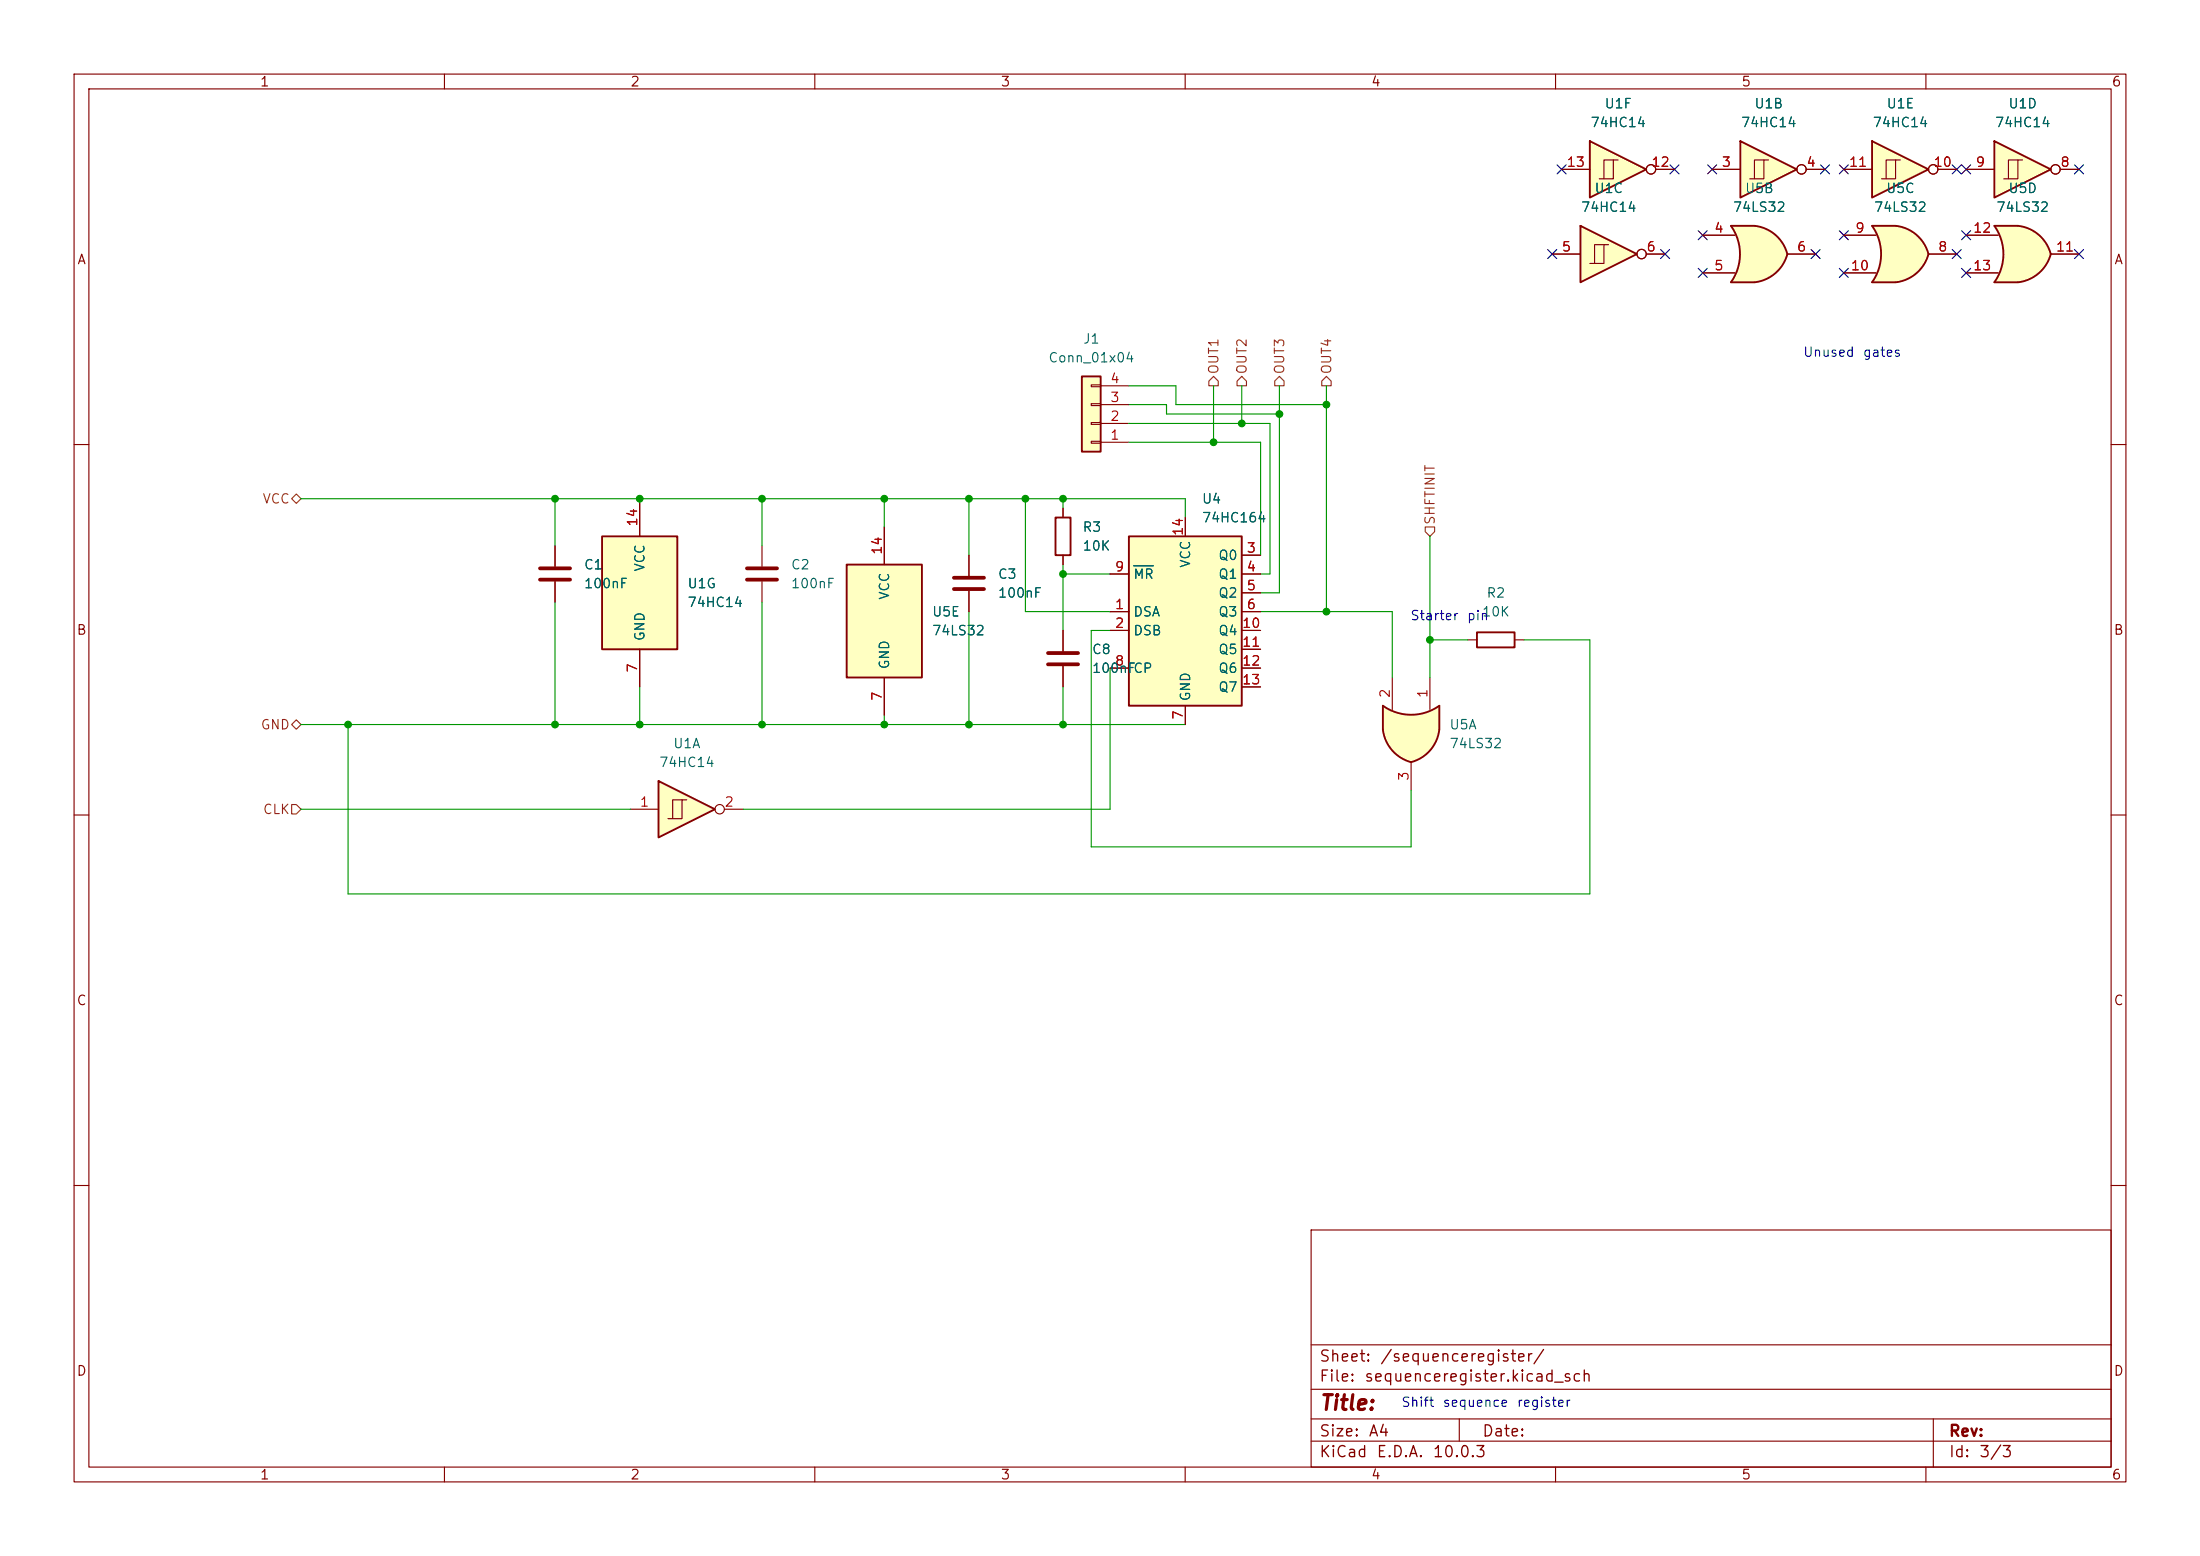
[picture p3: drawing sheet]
<svg xmlns="http://www.w3.org/2000/svg" width="297mm" height="210mm" viewBox="0 0 297 210" stroke-linecap="round" stroke-linejoin="round" font-family="sans-serif">
<g fill="none" stroke="#840000" stroke-width=".15">
<path d="M10 10h277v190h-277zM12 12h273v186h-273zM60 10v2M110 10v2M160 10v2M210 10v2M260 10v2M10 60h2M285 60h2M10 110h2M285 110h2M10 160h2"/>
<path d="M177 166h108v32h-108zM285 160h2M60 198v2M110 198v2M160 198v2M177 194.5h108M177 191.5h108M177 187.5h108M177 181.5h108M197 191.5v3M210 198v2M260 198v2"/>
<path d="M261 191.5v6.5"/>
</g>
<path d="M186.7 95.3v3.1M194.3 95.3v3.1" fill="none" stroke="#ffffc2" stroke-width=".14"/>
<g fill="#ffffc2" stroke="#ffffc2" stroke-width=".14">
<path d="M186.7 98.5l5.2-.7-1.4 5.1a5.2 5.2 0 0 1-3.8-4.4z"/>
<path d="M189.2 97.9l5.1 .6a5.1 5.1 0 0 1-3.8 4.4z"/>
</g>
<path d="M186.7 95.3a6.7 6.7 0 0 0 7.6 0v3.1h-7.6z" fill="#ffffc2"/>
<path d="M186.7 98.4v-3.1a6.6 6.6 0 0 0 7.6 0v3.1M194.3 98.5a5.2 5.2 0 0 1-3.8 4.4 5.2 5.2 0 0 1-3.8-4.4M199.4 85.3h5.1v2.1h-5.1z" fill="none" stroke="#840000" stroke-width=".25"/>
<path d="M102.9 73.7v2.8M102.9 78.5v2.8M188 91.4v4.4M193 91.4v4.4M198.1 86.4h1.3M204.5 86.4h1.2M190.5 102.9v3.8" fill="none" stroke="#840000" stroke-width=".15"/>
<path d="M100.8 78.2h4.1M100.8 76.7h4.1" fill="none" stroke="#840000" stroke-width=".51"/>
<path d="M152.4 72.4h15.2v22.9h-15.2z" fill="#ffffc2"/>
<path d="M152.4 72.4h15.2v22.9h-15.2z" fill="none" stroke="#840000" stroke-width=".25"/>
<g fill="none" stroke="#840000" stroke-width=".15">
<path d="M149.9 77.5h2.5M160 69.9v2.5M167.6 74.9h2.6M167.6 77.5h2.6M149.9 82.6h2.5M149.9 85.1h2.5M149.9 90.2h2.5M160 95.3v2.5M167.6 82.6h2.6M167.6 85.1h2.6M167.6 80h2.6M167.6 90.2h2.6"/>
<path d="M167.6 87.6h2.6M167.6 92.7h2.6"/>
</g>
<path d="M153 76.4h2.7" fill="none" stroke="#006464" stroke-width=".15"/>
<path d="M81.3 72.4h10.1v15.2h-10.1z" fill="#ffffc2"/>
<path d="M81.3 72.4h10.1v15.2h-10.1z" fill="none" stroke="#840000" stroke-width=".25"/>
<path d="M86.4 67.3v5.1M86.4 87.6v5.1" fill="none" stroke="#840000" stroke-width=".15"/>
<path d="M146 50.8h2.6v10.2h-2.6z" fill="#ffffc2"/>
<path d="M146 50.8h2.6v10.2h-2.6z" fill="none" stroke="#840000" stroke-width=".25"/>
<path d="M147.3 59.6h1.3v.2h-1.3zM147.3 57h1.3v.3h-1.3zM147.3 54.5h1.3v.2h-1.3zM147.3 51.9h1.3v.3h-1.3zM148.6 59.7h3.8M148.6 57.2h3.8M148.6 54.6h3.8M148.6 52.1h3.8M74.9 73.7v2.8M74.9 78.5v2.8" fill="none" stroke="#840000" stroke-width=".15"/>
<path d="M72.9 76.7h4.1M72.9 78.2h4.1" fill="none" stroke="#840000" stroke-width=".51"/>
<path d="M114.3 76.2h10.2v15.2h-10.2z" fill="#ffffc2"/>
<path d="M114.3 76.2h10.2v15.2h-10.2zM142.5 69.9h2v5h-2z" fill="none" stroke="#840000" stroke-width=".25"/>
<path d="M119.4 71.1v5.1M130.8 74.9v2.8M130.8 79.8v2.8M143.5 68.6v1.3M143.5 74.9v1.3M119.4 91.4v5.1M143.5 85.1v2.8M143.5 89.9v2.8" fill="none" stroke="#840000" stroke-width=".15"/>
<path d="M128.8 79.5h4M128.8 78h4M141.5 89.7h4M141.5 88.1h4" fill="none" stroke="#840000" stroke-width=".51"/>
<path d="M233.7 30.5h3.2M233.7 38.1h3.2" fill="none" stroke="#ffffc2" stroke-width=".14"/>
<g fill="#ffffc2" stroke="#ffffc2" stroke-width=".14">
<path d="M236.3 32.9l5 1.4a5.2 5.2 0 0 1-4.4 3.8z"/>
<path d="M236.9 30.5a5.1 5.1 0 0 1 4.4 3.8l-5 1.3z"/>
</g>
<path d="M233.7 30.5h3.2v7.6h-3.2a6.7 6.7 0 0 0 0-7.6z" fill="#ffffc2"/>
<path d="M236.9 30.5h-3.2a6.6 6.6 0 0 1 0 7.6h3.2M236.9 30.5a5.1 5.1 0 0 1 4.4 3.8M241.3 34.3a5.2 5.2 0 0 1-4.4 3.8" fill="none" stroke="#840000" stroke-width=".25"/>
<path d="M229.9 31.8h4.3M229.9 36.8h4.3M241.3 34.3h3.8" fill="none" stroke="#840000" stroke-width=".15"/>
<path d="M88.9 105.4l7.6 3.8-7.6 3.8z" fill="#ffffc2"/>
<path d="M88.9 105.4l7.6 3.8-7.6 3.8z" fill="none" stroke="#840000" stroke-width=".25"/>
<g fill="none" stroke="#840000" stroke-width=".15">
<path d="M85.1 109.2h3.8M92.1 108h-1.3v2.5M92.7 108h-.6v2.5h-1.9M97.8 109.2h2.5"/>
<circle cx="97.2" cy="109.2" r=".63"/>
</g>
<path d="M234.9 19.1l7.7 3.8-7.7 3.8z" fill="#ffffc2"/>
<path d="M234.9 19.1l7.7 3.8-7.7 3.8z" fill="none" stroke="#840000" stroke-width=".25"/>
<g fill="none" stroke="#840000" stroke-width=".15">
<path d="M231.1 22.9h3.8M238.1 21.6h-1.2v2.5M238.8 21.6h-.7v2.5h-1.9M243.8 22.9h2.6"/>
<circle cx="243.2" cy="22.9" r=".63"/>
</g>
<path d="M252.7 19.1l7.6 3.8-7.6 3.8z" fill="#ffffc2"/>
<path d="M252.7 19.1l7.6 3.8-7.6 3.8z" fill="none" stroke="#840000" stroke-width=".25"/>
<g fill="none" stroke="#840000" stroke-width=".15">
<path d="M248.9 22.9h3.8M255.9 21.6h-1.3v2.5M256.5 21.6h-.6v2.5h-1.9M261.6 22.9h2.6"/>
<circle cx="261" cy="22.9" r=".63"/>
</g>
<path d="M252.7 30.5h3.2M252.7 38.1h3.2" fill="none" stroke="#ffffc2" stroke-width=".14"/>
<g fill="#ffffc2" stroke="#ffffc2" stroke-width=".14">
<path d="M255.3 32.9l5 1.4a5.2 5.2 0 0 1-4.4 3.8z"/>
<path d="M255.9 30.5a5.1 5.1 0 0 1 4.4 3.8l-4.9 1.3z"/>
</g>
<path d="M252.7 30.5h3.2v7.6h-3.2a6.7 6.7 0 0 0 0-7.6z" fill="#ffffc2"/>
<path d="M255.9 30.5h-3.2a6.6 6.6 0 0 1 0 7.6h3.2M255.9 30.5a5.2 5.2 0 0 1 4.4 3.8 5.2 5.2 0 0 1-4.4 3.8" fill="none" stroke="#840000" stroke-width=".25"/>
<path d="M248.9 31.8h4.3M248.9 36.8h4.3M260.3 34.3h3.9" fill="none" stroke="#840000" stroke-width=".15"/>
<path d="M269.2 19.1l7.7 3.8-7.7 3.8z" fill="#ffffc2"/>
<path d="M269.2 19.1l7.7 3.8-7.7 3.8z" fill="none" stroke="#840000" stroke-width=".25"/>
<g fill="none" stroke="#840000" stroke-width=".15">
<path d="M265.4 22.9h3.8M272.4 21.6h-1.3v2.5M273 21.6h-.6v2.5h-1.9M278.1 22.9h2.6"/>
<circle cx="277.5" cy="22.9" r=".63"/>
</g>
<path d="M269.2 30.5h3.2M269.2 38.1h3.2" fill="none" stroke="#ffffc2" stroke-width=".14"/>
<g fill="#ffffc2" stroke="#ffffc2" stroke-width=".14">
<path d="M271.8 32.9l5.1 1.4a5.2 5.2 0 0 1-4.5 3.8z"/>
<path d="M272.4 30.5a5.1 5.1 0 0 1 4.5 3.8l-5 1.3z"/>
</g>
<path d="M269.2 30.5h3.2v7.6h-3.2a6.7 6.7 0 0 0 0-7.6z" fill="#ffffc2"/>
<path d="M272.4 30.5h-3.2a6.6 6.6 0 0 1 0 7.6h3.2M272.4 30.5a5.2 5.2 0 0 1 4.5 3.8 5.2 5.2 0 0 1-4.5 3.8" fill="none" stroke="#840000" stroke-width=".25"/>
<path d="M265.4 31.8h4.3M265.4 36.8h4.3M276.9 34.3h3.8" fill="none" stroke="#840000" stroke-width=".15"/>
<path d="M214.6 19.1l7.6 3.8-7.6 3.8z" fill="#ffffc2"/>
<path d="M214.6 19.1l7.6 3.8-7.6 3.8z" fill="none" stroke="#840000" stroke-width=".25"/>
<g fill="none" stroke="#840000" stroke-width=".15">
<path d="M210.8 22.9h3.8M217.8 21.6h-1.3v2.5M218.4 21.6h-.6v2.5h-1.9M223.5 22.9h2.6"/>
<circle cx="222.9" cy="22.9" r=".63"/>
</g>
<path d="M213.4 30.5l7.6 3.8-7.6 3.8z" fill="#ffffc2"/>
<path d="M213.4 30.5l7.6 3.8-7.6 3.8z" fill="none" stroke="#840000" stroke-width=".25"/>
<g fill="none" stroke="#840000" stroke-width=".15">
<path d="M209.5 34.3h3.9M210.8 22.9h3.8M216.5 33h-1.2v2.6M217.2 33h-.7v2.6h-1.9M222.2 34.3h2.6M223.5 22.9h2.6M229.9 31.8h4.3M229.9 36.8h4.3M231.1 22.9h3.8M241.3 34.3h3.8M243.8 22.9h2.6M248.9 22.9h3.8"/>
<path d="M248.9 31.8h4.3M248.9 36.8h4.3M260.3 34.3h3.9M261.6 22.9h2.6M265.4 22.9h3.8M265.4 31.8h4.3M265.4 36.8h4.3M276.9 34.3h3.8M278.1 22.9h2.6M74.9 73.7v2.8M74.9 78.5v2.8M86.4 67.3v5.1"/>
<path d="M119.4 71.1v5.1M130.8 74.9v2.8M130.8 79.8v2.8M143.5 68.6v1.3M143.5 74.9v1.3M149.9 77.5h2.5M160 69.9v2.5M167.6 74.9h2.6M167.6 77.5h2.6M86.4 87.6v5.1M119.4 91.4v5.1M143.5 85.1v2.8"/>
<path d="M143.5 89.9v2.8M149.9 82.6h2.5M149.9 85.1h2.5M149.9 90.2h2.5M160 95.3v2.5M167.6 82.6h2.6M167.6 85.1h2.6M167.6 80h2.6M167.6 90.2h2.6M167.6 87.6h2.6M167.6 92.7h2.6"/>
<circle cx="221.6" cy="34.3" r=".63"/>
<circle cx="222.9" cy="22.9" r=".63"/>
<circle cx="243.2" cy="22.9" r=".63"/>
<circle cx="261" cy="22.9" r=".63"/>
<circle cx="277.5" cy="22.9" r=".63"/>
</g>
<path d="M163.2 51.4l.6-.6 .7 .6v.7h-1.3zM167.6 50.8l.7 .6v.7h-1.3v-.7zM172.1 51.4l.6-.6 .7 .6v.7h-1.3zM179.1 50.8l.6 .6v.7h-1.3v-.7zM39.4 67.3l.6-.6 .6 .6-.6 .6zM192.4 71.1h1.3v.7l-.7 .6-.6-.6zM39.4 97.8l.6-.6 .6 .6-.6 .6zM39.4 108.6h.6l.6 .6-.6 .7h-.6z" fill="none" stroke="#725600" stroke-width=".15"/>
<g fill="none" stroke="#009600" stroke-width=".15">
<path d="M152.4 59.7h17.8v15.2M152.4 54.6h5.1v1.3h15.2M152.4 52.1h6.3v2.5h20.4M152.4 57.2h19v20.3h-1.2M163.8 52.1v7.6M167.6 52.1v5.1M172.7 52.1v27.9h-2.5M179.1 52.1v30.5M40.6 67.3h119.4v2.6M74.9 67.3v6.4M102.9 67.3v6.4M119.4 67.3v3.8"/>
<path d="M130.8 67.3v7.6M138.4 67.3v15.3h11.5M143.5 67.3v1.3M143.5 76.2v8.9M143.5 77.5h6.4M193 72.4v19M40.6 97.8h119.4M74.9 81.3v16.5M86.4 92.7v5.1M102.9 81.3v16.5M119.4 96.5v1.3M130.8 82.6v15.2"/>
<path d="M143.5 92.7v5.1M149.9 85.1h-2.6v29.2h43.2v-7.6M149.9 90.2v19h-49.6M170.2 82.6h17.8v8.8M193 86.4h5.1M205.7 86.4h8.9v34.3h-167.6v-22.9M40.6 109.2h44.5"/>
</g>
<g fill="none" stroke="#000084" stroke-width=".15">
<path d="M208.9 33.7l1.3 1.2M210.2 33.7l-1.3 1.2M210.2 22.3l1.2 1.2M211.4 22.3l-1.2 1.2M224.2 33.7l1.2 1.2M225.4 33.7l-1.2 1.2M225.5 22.3l1.2 1.2M226.7 22.3l-1.2 1.2M229.3 36.2l1.2 1.2M229.3 31.1l1.2 1.3M230.5 36.2l-1.2 1.2M230.5 31.1l-1.2 1.3"/>
<path d="M230.5 22.3l1.2 1.2M231.7 22.3l-1.2 1.2M244.5 33.7l1.2 1.2M245.7 33.7l-1.2 1.2M245.8 22.3l1.2 1.2M247 22.3l-1.2 1.2M248.3 31.1l1.2 1.3M248.3 36.2l1.2 1.2M248.3 22.3l1.2 1.2M249.5 31.1l-1.2 1.3M249.5 36.2l-1.2 1.2M249.5 22.3l-1.2 1.2"/>
<path d="M263.6 33.7l1.2 1.2M263.6 22.3l1.2 1.2M264.8 33.7l-1.2 1.2M264.8 22.3l-1.2 1.2M264.8 31.1l1.2 1.3M264.8 36.2l1.2 1.2M264.8 22.3l1.2 1.2M266 31.1l-1.2 1.3M266 36.2l-1.2 1.2M266 22.3l-1.2 1.2M280.1 22.3l1.2 1.2M280.1 33.7l1.2 1.2"/>
<path d="M281.3 22.3l-1.2 1.2M281.3 33.7l-1.2 1.2"/>
</g>
<path d="M153 76.4h2.7" fill="none" stroke="#006464" stroke-width=".15"/>
<g fill="#009600" stroke="#009600" stroke-width=".14">
<circle cx="179.1" cy="82.6" r=".46"/>
<circle cx="193" cy="86.4" r=".46"/>
<circle cx="172.7" cy="55.9" r=".46"/>
<circle cx="179.1" cy="54.6" r=".46"/>
<circle cx="163.8" cy="59.7" r=".46"/>
<circle cx="167.6" cy="57.2" r=".46"/>
<circle cx="138.4" cy="67.3" r=".46"/>
<circle cx="143.5" cy="67.3" r=".46"/>
<circle cx="130.8" cy="67.3" r=".46"/>
<circle cx="102.9" cy="67.3" r=".46"/>
<circle cx="119.4" cy="67.3" r=".46"/>
<circle cx="74.9" cy="97.8" r=".46"/>
<circle cx="47" cy="97.8" r=".46"/>
<circle cx="86.4" cy="67.3" r=".46"/>
<circle cx="74.9" cy="67.3" r=".46"/>
<circle cx="86.4" cy="97.8" r=".46"/>
<circle cx="102.9" cy="97.8" r=".46"/>
<circle cx="143.5" cy="97.8" r=".46"/>
<circle cx="130.8" cy="97.8" r=".46"/>
<circle cx="119.4" cy="97.8" r=".46"/>
<circle cx="143.5" cy="77.5" r=".46"/>
</g>
<text font-size="2" fill="#840000" x="178" y="190.8">Title:</text>
<g font-size="1.5" fill="#840000">
<text x="178" y="184.2">Sheet:</text>
<text x="186.2" y="184.2">/sequenceregister/</text>
<text x="178" y="186.9">File:</text>
<text x="184.1" y="186.9">sequenceregister.kicad_sch</text>
<text x="178" y="197.1">KiCad</text>
<text x="178" y="194.3">Size:</text>
<text x="184.7" y="194.3">A4</text>
<text x="185.7" y="197.1">E.D.A.</text>
<text x="193.3" y="197.1">10.0.3</text>
<text x="200" y="194.3">Date:</text>
<text x="263" y="194.3">Rev:</text>
<text x="263" y="197.1">Id:</text>
<text x="267.1" y="197.1">3/3</text>
</g>
<g font-size="1.3" fill="#840000">
<text x="35" y="12">1</text>
<text x="85" y="12">2</text>
<text x="135" y="12">3</text>
<text x="185" y="12">4</text>
<text x="235" y="12">5</text>
<text x="285" y="12">6</text>
<text x="10.3" y="36">A</text>
<text x="285.3" y="36">A</text>
<text x="10.3" y="86">B</text>
<text x="285.3" y="86">B</text>
<text x="10.3" y="136">C</text>
<text x="285.3" y="136">C</text>
<text x="10.3" y="186">D</text>
<text x="285.3" y="186">D</text>
<text x="35" y="200">1</text>
<text x="85" y="200">2</text>
<text x="135" y="200">3</text>
<text x="185" y="200">4</text>
<text x="235" y="200">5</text>
<text x="285" y="200">6</text>
</g>
<g font-size="1.3" fill="#006464">
<text x="214.6" y="17.5">74HC14</text>
<text x="216.5" y="14.9">U1F</text>
<text x="234.9" y="17.5">74HC14</text>
<text x="236.8" y="14.9">U1B</text>
<text x="252.7" y="17.5">74HC14</text>
<text x="254.6" y="14.9">U1E</text>
<text x="269.2" y="17.5">74HC14</text>
<text x="271" y="14.9">U1D</text>
<text x="213.3" y="28.9">74HC14</text>
<text x="215.2" y="26.4">U1C</text>
<text x="233.9" y="28.9">74LS32</text>
<text x="235.5" y="26.4">U5B</text>
<text x="252.9" y="28.9">74LS32</text>
<text x="254.5" y="26.4">U5C</text>
<text x="269.4" y="28.9">74LS32</text>
<text x="271" y="26.4">U5D</text>
<text x="146.1" y="46.7">J1</text>
<text x="141.4" y="49.2">Conn_01x04</text>
<text x="162.2" y="68.3">U4</text>
<text x="162.2" y="70.8">74HC164</text>
<text x="78.7" y="77.2">C1</text>
<text x="87.3" y="77.2" transform="rotate(-90 87.3 77.2)">VCC</text>
<text x="106.7" y="77.2">C2</text>
<text x="146.1" y="72.1">R3</text>
<text x="146.1" y="74.6">10K</text>
<text x="161" y="76.7" transform="rotate(-90 161 76.7)">VCC</text>
<text x="164.4" y="75.9">Q0</text>
<text x="78.7" y="79.7">100nF</text>
<text x="92.7" y="82.3">74HC14</text>
<text x="92.7" y="79.7">U1G</text>
<text x="106.7" y="79.7">100nF</text>
<text x="120.4" y="81" transform="rotate(-90 120.4 81)">VCC</text>
<text x="125.7" y="83.5">U5E</text>
<text x="134.6" y="78.4">C3</text>
<text x="134.6" y="81">100nF</text>
<text x="152.9" y="83.5">DSA</text>
<text x="152.9" y="78.4">MR</text>
<text x="164.4" y="78.4">Q1</text>
<text x="164.4" y="81">Q2</text>
<text x="164.4" y="83.5">Q3</text>
<text x="200" y="83.5">10K</text>
<text x="200.6" y="81">R2</text>
<text x="87.3" y="86.6" transform="rotate(-90 87.3 86.6)">GND</text>
<text x="125.7" y="86.1">74LS32</text>
<text x="147.3" y="88.6">C8</text>
<text x="152.9" y="86.1">DSB</text>
<text x="164.4" y="86.1">Q4</text>
<text x="164.4" y="88.6">Q5</text>
<text x="120.4" y="90.4" transform="rotate(-90 120.4 90.4)">GND</text>
<text x="147.3" y="91.1">100nFCP</text>
<text x="161" y="94.7" transform="rotate(-90 161 94.7)">GND</text>
<text x="164.4" y="91.1">Q6</text>
<text x="164.4" y="93.7">Q7</text>
<text x="90.8" y="101.3">U1A</text>
<text x="195.6" y="98.8">U5A</text>
<text x="195.6" y="101.3">74LS32</text>
<text x="88.9" y="103.8">74HC14</text>
</g>
<g font-size="1.3" fill="#a90000">
<text x="211.4" y="22.8">13</text>
<text x="222.8" y="22.8">12</text>
<text x="232.3" y="22.8">3</text>
<text x="243.8" y="22.8">4</text>
<text x="249.5" y="22.8">11</text>
<text x="260.9" y="22.8">10</text>
<text x="266.6" y="22.8">9</text>
<text x="278.1" y="22.8">8</text>
<text x="210.7" y="34.3">5</text>
<text x="222.2" y="34.3">6</text>
<text x="231.3" y="31.7">4</text>
<text x="242.5" y="34.3">6</text>
<text x="250.4" y="31.7">9</text>
<text x="261.5" y="34.3">8</text>
<text x="266.3" y="31.7">12</text>
<text x="277.5" y="34.3">11</text>
<text x="231.3" y="36.8">5</text>
<text x="249.8" y="36.8">10</text>
<text x="266.3" y="36.8">13</text>
<text x="149.8" y="52">4</text>
<text x="149.8" y="59.7">1</text>
<text x="149.8" y="57.1">2</text>
<text x="149.8" y="54.6">3</text>
<text x="86.3" y="71.2" transform="rotate(-90 86.3 71.2)">14</text>
<text x="119.4" y="75" transform="rotate(-90 119.4 75)">14</text>
<text x="150.4" y="77.4">9</text>
<text x="160" y="72.4" transform="rotate(-90 160 72.4)">14</text>
<text x="168.2" y="74.9">3</text>
<text x="168.2" y="77.4">4</text>
<text x="150.4" y="82.5">1</text>
<text x="168.2" y="80">5</text>
<text x="168.2" y="82.5">6</text>
<text x="150.4" y="85.1">2</text>
<text x="167.6" y="85.1">10</text>
<text x="167.6" y="87.6">11</text>
<text x="86.3" y="90.9" transform="rotate(-90 86.3 90.9)">7</text>
<text x="119.4" y="94.7" transform="rotate(-90 119.4 94.7)">7</text>
<text x="150.4" y="90.1">8</text>
<text x="167.6" y="90.1">12</text>
<text x="167.6" y="92.7">13</text>
<text x="187.9" y="94.3" transform="rotate(-90 187.9 94.3)">2</text>
<text x="193" y="94.3" transform="rotate(-90 193 94.3)">1</text>
<text x="160" y="97.2" transform="rotate(-90 160 97.2)">7</text>
<text x="190.5" y="105.5" transform="rotate(-90 190.5 105.5)">3</text>
<text x="86.3" y="109.2">1</text>
<text x="97.7" y="109.2">2</text>
</g>
<g font-size="1.3" fill="#725600">
<text x="164.8" y="50.6" transform="rotate(-90 164.8 50.6)">OUT1</text>
<text x="168.6" y="50.6" transform="rotate(-90 168.6 50.6)">OUT2</text>
<text x="173.7" y="50.6" transform="rotate(-90 173.7 50.6)">OUT3</text>
<text x="180" y="50.6" transform="rotate(-90 180 50.6)">OUT4</text>
<text x="35.3" y="68.3">VCC</text>
<text x="194" y="70.9" transform="rotate(-90 194 70.9)">SHFTINIT</text>
<text x="35.1" y="98.8">GND</text>
<text x="35.4" y="110.2">CLK</text>
</g>
<g font-size="1.3" fill="#0000c2">
<text x="243.3" y="48.5">Unused</text>
<text x="251.4" y="48.5">gates</text>
<text x="190.3" y="84">Starter</text>
<text x="197.9" y="84">pin</text>
<text x="189.1" y="190.2">Shift</text>
<text x="194.7" y="190.2">sequence</text>
<text x="204.7" y="190.2">register</text>
</g>
</svg>
